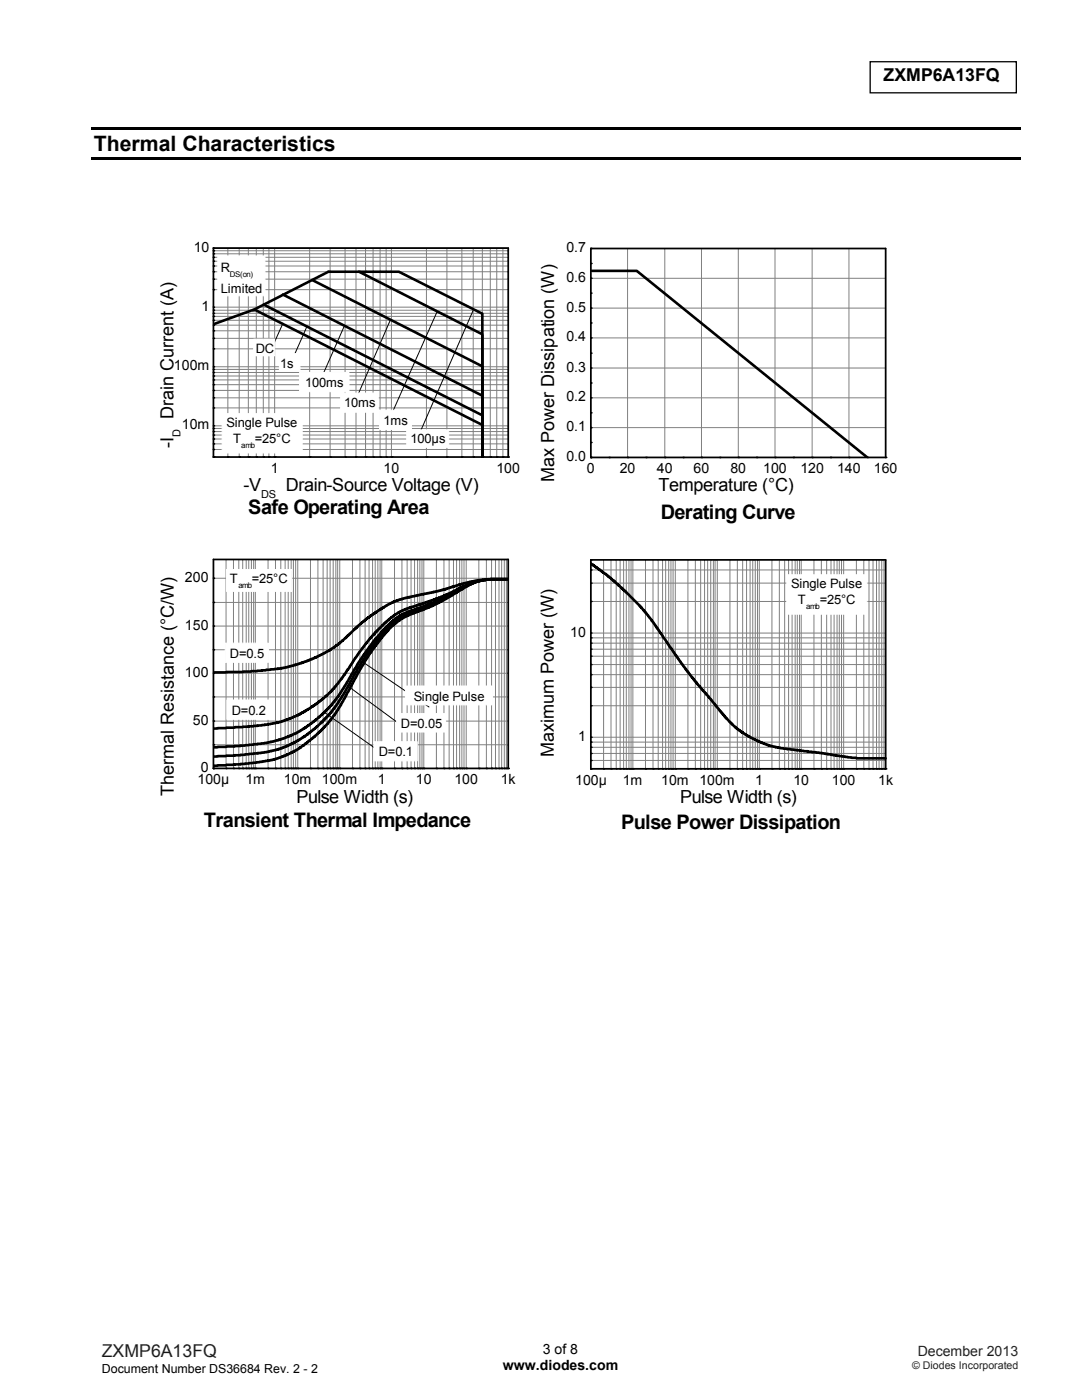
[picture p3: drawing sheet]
<svg xmlns="http://www.w3.org/2000/svg" width="216mm" height="279mm" viewBox="0 0 216 279" stroke-linecap="round" stroke-linejoin="round" font-family="sans-serif">
<path d="M173.6 12.3h29.2v6.2h-29.2z" fill="none" stroke="#000" stroke-width=".26"/>
<g fill="#000">
<path d="M18.2 25.4h185.5v.5h-185.5zM18.2 31.5h185.5v.5h-185.5z"/>
<circle cx="42.6" cy="50" r=".17"/>
<circle cx="42.6" cy="55.7" r=".17"/>
<circle cx="42.6" cy="54.2" r=".17"/>
<circle cx="42.6" cy="53.1" r=".17"/>
<circle cx="42.6" cy="51.4" r=".17"/>
<circle cx="42.6" cy="52.1" r=".17"/>
<circle cx="42.6" cy="57.8" r=".17"/>
<circle cx="42.6" cy="50.7" r=".17"/>
<circle cx="42.6" cy="49.5" r=".17"/>
<circle cx="42.6" cy="69.6" r=".17"/>
<circle cx="42.6" cy="76.8" r=".17"/>
<circle cx="42.6" cy="75" r=".17"/>
<circle cx="42.6" cy="74.3" r=".17"/>
<circle cx="42.6" cy="73.7" r=".17"/>
<circle cx="42.6" cy="66" r=".17"/>
<circle cx="42.6" cy="62.5" r=".17"/>
<circle cx="42.6" cy="64.9" r=".17"/>
<circle cx="42.6" cy="61.9" r=".17"/>
<circle cx="42.6" cy="79.4" r=".17"/>
<circle cx="42.6" cy="77.9" r=".17"/>
<circle cx="42.6" cy="75.8" r=".17"/>
<circle cx="42.6" cy="73.2" r=".17"/>
<circle cx="42.6" cy="61.3" r=".17"/>
<circle cx="42.6" cy="67.5" r=".17"/>
<circle cx="42.6" cy="63.9" r=".17"/>
<circle cx="42.6" cy="63.1" r=".17"/>
<circle cx="42.6" cy="91.2" r=".17"/>
<circle cx="42.6" cy="89.7" r=".17"/>
<circle cx="42.6" cy="87.6" r=".17"/>
<circle cx="42.6" cy="86.1" r=".17"/>
<circle cx="42.6" cy="88.6" r=".17"/>
<circle cx="42.6" cy="85.5" r=".17"/>
<circle cx="42.6" cy="85" r=".17"/>
<circle cx="42.6" cy="86.8" r=".17"/>
<circle cx="42.6" cy="81.4" r=".17"/>
<circle cx="45.5" cy="91.2" r=".17"/>
<circle cx="47.7" cy="91.2" r=".17"/>
<circle cx="49.6" cy="91.2" r=".17"/>
<circle cx="51.1" cy="91.2" r=".17"/>
<circle cx="52.5" cy="91.2" r=".17"/>
<circle cx="53.7" cy="91.2" r=".17"/>
<circle cx="54.8" cy="91.2" r=".17"/>
<circle cx="61.8" cy="91.2" r=".17"/>
<circle cx="65.9" cy="91.2" r=".17"/>
<circle cx="68.9" cy="91.2" r=".17"/>
<circle cx="71" cy="91.2" r=".17"/>
<circle cx="72.9" cy="91.2" r=".17"/>
<circle cx="74.4" cy="91.2" r=".17"/>
<circle cx="75.8" cy="91.2" r=".17"/>
<circle cx="77" cy="91.2" r=".17"/>
<circle cx="78.1" cy="91.2" r=".17"/>
<circle cx="85.1" cy="91.2" r=".17"/>
<circle cx="89.2" cy="91.2" r=".17"/>
<circle cx="92.2" cy="91.2" r=".17"/>
<circle cx="94.4" cy="91.2" r=".17"/>
<circle cx="96.2" cy="91.2" r=".17"/>
<circle cx="97.8" cy="91.2" r=".17"/>
<circle cx="99.1" cy="91.2" r=".17"/>
<circle cx="100.4" cy="91.2" r=".17"/>
<circle cx="101.4" cy="91.2" r=".17"/>
</g>
<g fill="none" stroke="#808080" stroke-width=".2">
<path d="M42.6 57.8h58.8M42.6 55.7h58.8M42.6 54.2h58.8M42.6 53.1h58.8M42.6 52.1h58.8M42.6 51.4h58.8M42.6 50.7h58.8M42.6 50h58.8M45.5 49.5v41.7M47.7 49.5v41.7M49.6 49.5v41.7M51.1 49.5v41.7"/>
<path d="M52.5 49.5v41.7M53.7 49.5v41.7M54.8 49.5v41.7M61.8 49.5v41.7M65.9 49.5v41.7M68.9 49.5v41.7M71 49.5v41.7M72.9 49.5v41.7M74.4 49.5v41.7M75.8 49.5v41.7M77 49.5v41.7M78.1 49.5v41.7"/>
<path d="M85.1 49.5v41.7M89.2 49.5v41.7M92.2 49.5v41.7M94.4 49.5v41.7M96.2 49.5v41.7M97.8 49.5v41.7M99.1 49.5v41.7M100.4 49.5v41.7M117.9 55.5h58.8M125.2 49.6v41.7M132.7 49.6v41.7M140 49.6v41.7"/>
<path d="M147.3 49.6v41.7M154.6 49.6v41.7M162.1 49.6v41.7M169.4 49.6v41.7M42.6 73.2h58.8M42.6 61.3h58.8M42.6 79.4h58.8M42.6 77.9h58.8M42.6 76.8h58.8M42.6 75.8h58.8M42.6 75h58.8M42.6 74.3h58.8"/>
<path d="M42.6 73.7h58.8M42.6 69.6h58.8M42.6 67.5h58.8M42.6 66h58.8M42.6 64.9h58.8M42.6 63.9h58.8M42.6 63.1h58.8M42.6 62.5h58.8M42.6 61.9h58.8M117.9 79.4h58.8M117.9 73.4h58.8M117.9 67.4h58.8"/>
<path d="M117.9 61.5h58.8M42.6 85h58.8M42.6 89.7h58.8M42.6 88.6h58.8M42.6 87.6h58.8M42.6 86.8h58.8M42.6 86.1h58.8M42.6 85.5h58.8M42.6 81.4h58.8M117.9 85.3h58.8M42.6 115.4h58.8M45.1 111.7v41.7"/>
<path d="M46.6 111.7v41.7M47.6 111.7v41.7M48.4 111.7v41.7M49.1 111.7v41.7M49.6 111.7v41.7M50.2 111.7v41.7M50.6 111.7v41.7M50.9 111.7v41.7M53.5 111.7v41.7M55 111.7v41.7M56 111.7v41.7M56.9 111.7v41.7"/>
<path d="M57.5 111.7v41.7M58.1 111.7v41.7M58.5 111.7v41.7M59 111.7v41.7M59.4 111.7v41.7M62 111.7v41.7M63.4 111.7v41.7M64.5 111.7v41.7M65.3 111.7v41.7M65.9 111.7v41.7M66.5 111.7v41.7M67 111.7v41.7"/>
<path d="M67.4 111.7v41.7M67.8 111.7v41.7M70.3 111.7v41.7M71.8 111.7v41.7M72.9 111.7v41.7M73.6 111.7v41.7M74.3 111.7v41.7M74.9 111.7v41.7M75.4 111.7v41.7M75.8 111.7v41.7M76.2 111.7v41.7M78.7 111.7v41.7"/>
<path d="M80.2 111.7v41.7M81.2 111.7v41.7M82 111.7v41.7M82.7 111.7v41.7M83.3 111.7v41.7M83.8 111.7v41.7M84.2 111.7v41.7M84.6 111.7v41.7M87.1 111.7v41.7M88.6 111.7v41.7M89.6 111.7v41.7M90.5 111.7v41.7"/>
<path d="M91.1 111.7v41.7M91.7 111.7v41.7M92.2 111.7v41.7M92.6 111.7v41.7M93 111.7v41.7M95.5 111.7v41.7M97 111.7v41.7M98.1 111.7v41.7M98.9 111.7v41.7M99.6 111.7v41.7M100.1 111.7v41.7M100.6 111.7v41.7"/>
<path d="M101 111.7v41.7M117.9 116.4h58.8M117.9 113.7h58.8M120.4 111.7v41.7M121.9 111.7v41.7M123 111.7v41.7M123.7 111.7v41.7M124.4 111.7v41.7M125 111.7v41.7M125.5 111.7v41.7M125.9 111.7v41.7M126.3 111.7v41.7"/>
<path d="M128.8 111.7v41.7M130.3 111.7v41.7M131.3 111.7v41.7M132.2 111.7v41.7M132.8 111.7v41.7M133.4 111.7v41.7M133.9 111.7v41.7M134.3 111.7v41.7M134.7 111.7v41.7M137.3 111.7v41.7M138.7 111.7v41.7M139.8 111.7v41.7"/>
<path d="M140.6 111.7v41.7M141.2 111.7v41.7M141.8 111.7v41.7M142.3 111.7v41.7M142.7 111.7v41.7M143.1 111.7v41.7M145.6 111.7v41.7M147.1 111.7v41.7M148.2 111.7v41.7M149 111.7v41.7M149.7 111.7v41.7M150.2 111.7v41.7"/>
<path d="M150.7 111.7v41.7M151.2 111.7v41.7M151.5 111.7v41.7M154 111.7v41.7M155.5 111.7v41.7M156.6 111.7v41.7M157.4 111.7v41.7M158.1 111.7v41.7M158.7 111.7v41.7M159.1 111.7v41.7M159.5 111.7v41.7M159.9 111.7v41.7"/>
<path d="M162.4 111.7v41.7M163.9 111.7v41.7M165 111.7v41.7M165.8 111.7v41.7M166.4 111.7v41.7M167 111.7v41.7M167.5 111.7v41.7M167.9 111.7v41.7M168.3 111.7v41.7M170.9 111.7v41.7M172.4 111.7v41.7M173.4 111.7v41.7"/>
<path d="M174.2 111.7v41.7M174.9 111.7v41.7M175.4 111.7v41.7M175.9 111.7v41.7M176.4 111.7v41.7M42.6 134.4h58.8M42.6 124.9h58.8M42.6 139.1h58.8M42.6 129.7h58.8M42.6 120.2h58.8M117.9 137.2h58.8M117.9 134.6h58.8"/>
<path d="M117.9 132.6h58.8M117.9 131h58.8M117.9 129.6h58.8M117.9 128.4h58.8M117.9 127.3h58.8M117.9 120h58.8M117.9 126.3h58.8M42.6 143.9h58.8M42.6 148.6h58.8M117.9 140.8h58.8M117.9 147.1h58.8M117.9 151.8h58.8"/>
<path d="M117.9 150.4h58.8M117.9 149.1h58.8M117.9 148.1h58.8"/>
</g>
<g fill="none" stroke="#000" stroke-width=".52">
<path d="M56.5 58.8l39.7 20.2v12.3M62.3 55.9l33.9 17.2v18.2M71.6 54.2l24.6 12.5v24.6M117.9 54.1h9.2l46 37.2M42.5 64.7l8.3-3 14.7-7.5h14.1l16.6 8.4v28.7M50.4 61.9h.6l45.2 22.9v6.5M52.6 60.8l43.6 22.1v8.4M101.4 115.6h-4.1l-3.2 .4-2.4 .6-3 1.1-7.2 1.5-2.9 .8-2.5 1.4-3.1 2.1-1.6 1.4-2.5 2.5-2.2 1.8-3.5 1.9-3.1 1.3-4 1-3.8 .5-3.9 .2-5.8 .1M101.4 115.6l-4.5 .1-2.8 .6-2 .9-3.6 1.8-3.3 1.2-4.2 1.3-2.2 1.2-1.7 1.3-3.3 3.4-2.1 2.7-3.4 5.2-2.2 2.7-3.4 2.8-2.9 1.8-3.8 1.5-2.5 .4v.1l-3.9 .4-7 .4M101.4 115.6h-3.6l-3 .5-2.5 1.1-4.2 2.4-3.9 1.6-3 .9-2.1 1.2-1.2 .9-1.2 1.3-3.1 3.6-2.1 3.1-3.4 5.9-2 2.7-3 2.8-3.2 2.3-3.1 1.4-3.6 1-5.2 .6-5.4 .2M101.4 115.6l-4.5 .1-2.4 .6-2.2 1-2.5 1.6-2.4 1.2-6.7 2.6-2.3 1.5-1.9 2-2.9 3.8-2.4 3.7-3.1 5.7-2 2.8-3.1 3.1-1.7 1.3-1.7 1.1-3.3 1.6-3.1 .8-5.2 .6-5.4 .3M101.4 115.6h-3.6l-2.8 .5-2.9 1.5-1 .7-3.4 1.9-3.1 1.4-2.9 1.1-1.4 .7-1.2 .7-2.1 2.1-3.4 4.4-2.2 3.8-3.3 6.3-2 2.9-1.4 1.6-2 1.9-3.5 2.6-2.9 1.4-2.8 .7-5.5 .7-5.4 .3"/>
<path d="M117.9 112.4l3.3 2.4 2 1.7 5.5 5.5 2.6 3.5 3.4 5.2 3.9 5.2 .3 .2 1.1 1.4 2 2.2 1.6 2.2 .4 .3 1.5 1.8 2.4 2.1h.2l1.2 .9 2.7 1.3 1.4 .5 2.4 .5 7.6 .9 7.6 1.1h5.7"/>
</g>
<path d="M42.6 49.5h58.8v41.7h-58.8z" fill="none" stroke="#000" stroke-width=".35"/>
<path d="M56.4 64.7l-2.5 5.4M61.2 65.3l-3.4 7.6M68.7 65.2l-5 11.2M77.8 64l-7.2 16.7M87.2 62.3l-9.3 20.9" fill="none" stroke="#000" stroke-width=".2"/>
<path d="M44.3 82.5h16v7.9h-16z" fill-rule="evenodd" fill="#fff" stroke="#fff" stroke-width=".2"/>
<g fill="#fff">
<path d="M45.2 83h14.1v2.8h-14.1z"/>
<path d="M46.5 86.1h1.7v2.9h-1.7z"/>
<path d="M48.2 88h2.7v1.8h-2.7z"/>
<path d="M50.9 86.1h7.1v2.9h-7.1z"/>
</g>
<g fill="#fff" stroke="#fff" stroke-width=".2">
<path d="M43.5 51.1h9.4v7.9h-9.4z" fill-rule="evenodd"/>
<path d="M81.2 85.8h8.3v3.5h-8.3z" fill-rule="evenodd"/>
</g>
<path d="M94.4 61.9l-10.9 25.1" fill="none" stroke="#000" stroke-width=".2"/>
<path d="M81.9 86.2h7v2.9h-7z" fill="#fff"/>
<path d="M75.7 81.9h6.4v3.8h-6.4z" fill-rule="evenodd" fill="#fff" stroke="#fff" stroke-width=".2"/>
<path d="M76.5 82.4h4.9v2.9h-4.9z" fill="#fff"/>
<path d="M68 78.4h7.5v3.9h-7.5z" fill-rule="evenodd" fill="#fff" stroke="#fff" stroke-width=".2"/>
<path d="M68.7 78.8h6.3v2.9h-6.3z" fill="#fff"/>
<path d="M59.8 74.3h9.8v3.9h-9.8z" fill-rule="evenodd" fill="#fff" stroke="#fff" stroke-width=".2"/>
<path d="M60.9 74.9h7.7v2.9h-7.7z" fill="#fff"/>
<path d="M55.8 70.6h4.1v3.5h-4.1z" fill-rule="evenodd" fill="#fff" stroke="#fff" stroke-width=".2"/>
<path d="M55.9 71.1h2.7v2.9h-2.7z" fill="#fff"/>
<path d="M50.6 67.7h4.2v3.3h-4.2z" fill-rule="evenodd" fill="#fff" stroke="#fff" stroke-width=".2"/>
<path d="M51 68.1h3.7v2.9h-3.7z" fill="#fff"/>
<g fill="#000">
<circle cx="117.9" cy="55.5" r=".17"/>
<circle cx="117.9" cy="52.6" r=".17"/>
<circle cx="117.9" cy="58.5" r=".17"/>
<circle cx="117.9" cy="49.6" r=".17"/>
<circle cx="117.9" cy="61.5" r=".17"/>
<circle cx="117.9" cy="76.4" r=".17"/>
<circle cx="117.9" cy="67.4" r=".17"/>
<circle cx="117.9" cy="79.4" r=".17"/>
<circle cx="117.9" cy="73.4" r=".17"/>
<circle cx="117.9" cy="70.5" r=".17"/>
<circle cx="117.9" cy="64.5" r=".17"/>
<circle cx="117.9" cy="91.3" r=".17"/>
<circle cx="117.9" cy="82.4" r=".17"/>
<circle cx="117.9" cy="88.3" r=".17"/>
<circle cx="117.9" cy="85.3" r=".17"/>
<circle cx="121.6" cy="91.3" r=".17"/>
<circle cx="125.2" cy="91.3" r=".17"/>
<circle cx="128.9" cy="91.3" r=".17"/>
<circle cx="132.7" cy="91.3" r=".17"/>
<circle cx="136.3" cy="91.3" r=".17"/>
<circle cx="140" cy="91.3" r=".17"/>
<circle cx="143.6" cy="91.3" r=".17"/>
<circle cx="147.3" cy="91.3" r=".17"/>
<circle cx="151" cy="91.3" r=".17"/>
<circle cx="154.6" cy="91.3" r=".17"/>
<circle cx="158.3" cy="91.3" r=".17"/>
<circle cx="162.1" cy="91.3" r=".17"/>
<circle cx="165.7" cy="91.3" r=".17"/>
<circle cx="169.4" cy="91.3" r=".17"/>
<circle cx="173.1" cy="91.3" r=".17"/>
<circle cx="176.7" cy="91.3" r=".17"/>
<circle cx="42.6" cy="115.4" r=".17"/>
<circle cx="42.6" cy="124.9" r=".17"/>
<circle cx="42.6" cy="120.2" r=".17"/>
<circle cx="42.6" cy="139.1" r=".17"/>
<circle cx="42.6" cy="134.4" r=".17"/>
<circle cx="42.6" cy="129.7" r=".17"/>
<circle cx="42.6" cy="153.4" r=".17"/>
<circle cx="42.6" cy="148.6" r=".17"/>
<circle cx="42.6" cy="143.9" r=".17"/>
<circle cx="45.1" cy="153.4" r=".17"/>
<circle cx="46.6" cy="153.4" r=".17"/>
<circle cx="47.6" cy="153.4" r=".17"/>
<circle cx="48.4" cy="153.4" r=".17"/>
<circle cx="49.1" cy="153.4" r=".17"/>
<circle cx="49.6" cy="153.4" r=".17"/>
<circle cx="50.2" cy="153.4" r=".17"/>
<circle cx="50.6" cy="153.4" r=".17"/>
<circle cx="50.9" cy="153.4" r=".17"/>
<circle cx="53.5" cy="153.4" r=".17"/>
<circle cx="55" cy="153.4" r=".17"/>
<circle cx="56" cy="153.4" r=".17"/>
<circle cx="56.9" cy="153.4" r=".17"/>
<circle cx="57.5" cy="153.4" r=".17"/>
<circle cx="58.1" cy="153.4" r=".17"/>
<circle cx="58.5" cy="153.4" r=".17"/>
<circle cx="59" cy="153.4" r=".17"/>
<circle cx="59.4" cy="153.4" r=".17"/>
<circle cx="62" cy="153.4" r=".17"/>
<circle cx="63.4" cy="153.4" r=".17"/>
<circle cx="64.5" cy="153.4" r=".17"/>
<circle cx="65.3" cy="153.4" r=".17"/>
<circle cx="65.9" cy="153.4" r=".17"/>
<circle cx="66.5" cy="153.4" r=".17"/>
<circle cx="67" cy="153.4" r=".17"/>
<circle cx="67.4" cy="153.4" r=".17"/>
<circle cx="67.8" cy="153.4" r=".17"/>
<circle cx="70.3" cy="153.4" r=".17"/>
<circle cx="71.8" cy="153.4" r=".17"/>
<circle cx="72.9" cy="153.4" r=".17"/>
<circle cx="73.6" cy="153.4" r=".17"/>
<circle cx="74.3" cy="153.4" r=".17"/>
<circle cx="74.9" cy="153.4" r=".17"/>
<circle cx="75.4" cy="153.4" r=".17"/>
<circle cx="75.8" cy="153.4" r=".17"/>
<circle cx="76.2" cy="153.4" r=".17"/>
<circle cx="78.7" cy="153.4" r=".17"/>
<circle cx="80.2" cy="153.4" r=".17"/>
<circle cx="81.2" cy="153.4" r=".17"/>
<circle cx="82" cy="153.4" r=".17"/>
<circle cx="82.7" cy="153.4" r=".17"/>
<circle cx="83.3" cy="153.4" r=".17"/>
<circle cx="83.8" cy="153.4" r=".17"/>
<circle cx="84.2" cy="153.4" r=".17"/>
<circle cx="84.6" cy="153.4" r=".17"/>
<circle cx="87.1" cy="153.4" r=".17"/>
<circle cx="88.6" cy="153.4" r=".17"/>
<circle cx="89.6" cy="153.4" r=".17"/>
<circle cx="90.5" cy="153.4" r=".17"/>
<circle cx="91.1" cy="153.4" r=".17"/>
<circle cx="91.7" cy="153.4" r=".17"/>
<circle cx="92.2" cy="153.4" r=".17"/>
<circle cx="92.6" cy="153.4" r=".17"/>
<circle cx="93" cy="153.4" r=".17"/>
<circle cx="95.5" cy="153.4" r=".17"/>
<circle cx="97" cy="153.4" r=".17"/>
<circle cx="98.1" cy="153.4" r=".17"/>
<circle cx="98.9" cy="153.4" r=".17"/>
<circle cx="99.6" cy="153.4" r=".17"/>
<circle cx="100.1" cy="153.4" r=".17"/>
<circle cx="100.6" cy="153.4" r=".17"/>
<circle cx="101" cy="153.4" r=".17"/>
<circle cx="101.4" cy="153.4" r=".17"/>
</g>
<path d="M117.9 49.6h58.8v41.7h-58.8zM42.6 111.7h58.8v41.7h-58.8z" fill="none" stroke="#000" stroke-width=".35"/>
<path d="M69.6 137.1l11.5 8.4M72.8 132.4l12.8 8.7" fill="none" stroke="#000" stroke-width=".2"/>
<path d="M45.2 113.7h13v4.3h-13z" fill-rule="evenodd" fill="#fff" stroke="#fff" stroke-width=".2"/>
<g fill="#fff">
<path d="M45.9 114h1.7v2.9h-1.7z"/>
<path d="M47.6 115.9h2.7v1.8h-2.7z"/>
<path d="M50.2 114h7.2v2.9h-7.2z"/>
</g>
<path d="M64.8 142.2l11.6 8.3" fill="none" stroke="#000" stroke-width=".2"/>
<path d="M44.9 128.4h8.7v3.8h-8.7z" fill-rule="evenodd" fill="#fff" stroke="#fff" stroke-width=".2"/>
<path d="M45.9 128.9h6.8v2.9h-6.8z" fill="#fff"/>
<path d="M45.3 139.7h8.6v3.9h-8.6z" fill-rule="evenodd" fill="#fff" stroke="#fff" stroke-width=".2"/>
<path d="M46.2 140.3h6.9v2.9h-6.9z" fill="#fff"/>
<path d="M74.6 148h8.6v3.8h-8.6z" fill-rule="evenodd" fill="#fff" stroke="#fff" stroke-width=".2"/>
<path d="M75.6 148.6h6.8v2.9h-6.8z" fill="#fff"/>
<path d="M80.9 136.9h17.4v3.8h-17.4z" fill-rule="evenodd" fill="#fff" stroke="#fff" stroke-width=".2"/>
<path d="M82.5 137.6h14.2v2.9h-14.2z" fill="#fff"/>
<path d="M79.1 142.4h9.8v3.7h-9.8z" fill-rule="evenodd" fill="#fff" stroke="#fff" stroke-width=".2"/>
<path d="M80 143h8.2v2.9h-8.2z" fill="#fff"/>
<g fill="#000">
<circle cx="117.9" cy="116.4" r=".17"/>
<circle cx="117.9" cy="113.7" r=".17"/>
<circle cx="117.9" cy="111.7" r=".17"/>
<circle cx="117.9" cy="134.6" r=".17"/>
<circle cx="117.9" cy="132.6" r=".17"/>
<circle cx="117.9" cy="128.4" r=".17"/>
<circle cx="117.9" cy="127.3" r=".17"/>
<circle cx="117.9" cy="120" r=".17"/>
<circle cx="117.9" cy="137.2" r=".17"/>
<circle cx="117.9" cy="131" r=".17"/>
<circle cx="117.9" cy="129.6" r=".17"/>
<circle cx="117.9" cy="126.3" r=".17"/>
<circle cx="117.9" cy="153.4" r=".17"/>
<circle cx="117.9" cy="151.8" r=".17"/>
<circle cx="117.9" cy="149.1" r=".17"/>
<circle cx="117.9" cy="147.1" r=".17"/>
<circle cx="117.9" cy="150.4" r=".17"/>
<circle cx="117.9" cy="148.1" r=".17"/>
<circle cx="117.9" cy="140.8" r=".17"/>
<circle cx="120.4" cy="153.4" r=".17"/>
<circle cx="121.9" cy="153.4" r=".17"/>
<circle cx="123" cy="153.4" r=".17"/>
<circle cx="123.7" cy="153.4" r=".17"/>
<circle cx="124.4" cy="153.4" r=".17"/>
<circle cx="125" cy="153.4" r=".17"/>
<circle cx="125.5" cy="153.4" r=".17"/>
<circle cx="125.9" cy="153.4" r=".17"/>
<circle cx="126.3" cy="153.4" r=".17"/>
<circle cx="128.8" cy="153.4" r=".17"/>
<circle cx="130.3" cy="153.4" r=".17"/>
<circle cx="131.3" cy="153.4" r=".17"/>
<circle cx="132.2" cy="153.4" r=".17"/>
<circle cx="132.8" cy="153.4" r=".17"/>
<circle cx="133.4" cy="153.4" r=".17"/>
<circle cx="133.9" cy="153.4" r=".17"/>
<circle cx="134.3" cy="153.4" r=".17"/>
<circle cx="134.7" cy="153.4" r=".17"/>
<circle cx="137.3" cy="153.4" r=".17"/>
<circle cx="138.7" cy="153.4" r=".17"/>
<circle cx="139.8" cy="153.4" r=".17"/>
<circle cx="140.6" cy="153.4" r=".17"/>
<circle cx="141.2" cy="153.4" r=".17"/>
<circle cx="141.8" cy="153.4" r=".17"/>
<circle cx="142.3" cy="153.4" r=".17"/>
<circle cx="142.7" cy="153.4" r=".17"/>
<circle cx="143.1" cy="153.4" r=".17"/>
<circle cx="145.6" cy="153.4" r=".17"/>
<circle cx="147.1" cy="153.4" r=".17"/>
<circle cx="148.2" cy="153.4" r=".17"/>
<circle cx="149" cy="153.4" r=".17"/>
<circle cx="149.7" cy="153.4" r=".17"/>
<circle cx="150.2" cy="153.4" r=".17"/>
<circle cx="150.7" cy="153.4" r=".17"/>
<circle cx="151.2" cy="153.4" r=".17"/>
<circle cx="151.5" cy="153.4" r=".17"/>
<circle cx="154" cy="153.4" r=".17"/>
<circle cx="155.5" cy="153.4" r=".17"/>
<circle cx="156.6" cy="153.4" r=".17"/>
<circle cx="157.4" cy="153.4" r=".17"/>
<circle cx="158.1" cy="153.4" r=".17"/>
<circle cx="158.7" cy="153.4" r=".17"/>
<circle cx="159.1" cy="153.4" r=".17"/>
<circle cx="159.5" cy="153.4" r=".17"/>
<circle cx="159.9" cy="153.4" r=".17"/>
<circle cx="162.4" cy="153.4" r=".17"/>
<circle cx="163.9" cy="153.4" r=".17"/>
<circle cx="165" cy="153.4" r=".17"/>
<circle cx="165.8" cy="153.4" r=".17"/>
<circle cx="166.4" cy="153.4" r=".17"/>
<circle cx="167" cy="153.4" r=".17"/>
<circle cx="167.5" cy="153.4" r=".17"/>
<circle cx="167.9" cy="153.4" r=".17"/>
<circle cx="168.3" cy="153.4" r=".17"/>
<circle cx="170.9" cy="153.4" r=".17"/>
<circle cx="172.4" cy="153.4" r=".17"/>
<circle cx="173.4" cy="153.4" r=".17"/>
<circle cx="174.2" cy="153.4" r=".17"/>
<circle cx="174.9" cy="153.4" r=".17"/>
<circle cx="175.4" cy="153.4" r=".17"/>
<circle cx="175.9" cy="153.4" r=".17"/>
<circle cx="176.4" cy="153.4" r=".17"/>
<circle cx="176.7" cy="153.4" r=".17"/>
</g>
<path d="M117.9 111.7h58.8v41.7h-58.8z" fill="none" stroke="#000" stroke-width=".35"/>
<path d="M157 114.7h16v7.9h-16z" fill-rule="evenodd" fill="#fff" stroke="#fff" stroke-width=".2"/>
<g fill="#fff">
<path d="M157.9 115.1h14.1v2.9h-14.1z"/>
<path d="M159.2 118.3h1.6v2.8h-1.6z"/>
<path d="M160.8 120.2h2.8v1.8h-2.8z"/>
<path d="M163.6 118.3h7.1v2.8h-7.1z"/>
</g>
<text font-size="4.2" x="18.7" y="30.2">Thermal Characteristics</text>
<g font-size="4">
<text x="49.6" y="102.7">Safe Operating Area</text>
<text x="131.9" y="103.6">Derating Curve</text>
<text x="40.7" y="165">Transient Thermal Impedance</text>
<text x="123.9" y="165.5">Pulse Power Dissipation</text>
</g>
<g font-size="3.6">
<text x="34.6" y="83.7" transform="rotate(-90 34.6 83.7)">Drain Current (A)</text>
<text x="34.6" y="89.4" transform="rotate(-90 34.6 89.4)">-I</text>
<text x="48.6" y="97.9">-V</text>
<text x="57.1" y="97.9">Drain-Source Voltage (V)</text>
<text x="110.6" y="96.2" transform="rotate(-90 110.6 96.2)">Max Power Dissipation (W)</text>
<text x="131.4" y="98">Temperature (°C)</text>
<text x="110.5" y="151.1" transform="rotate(-90 110.5 151.1)">Maximum Power (W)</text>
<text x="34.7" y="158.9" transform="rotate(-90 34.7 158.9)">Thermal Resistance (°C/W)</text>
<text x="59.2" y="160.3">Pulse Width (s)</text>
<text x="135.7" y="160.3">Pulse Width (s)</text>
</g>
<text font-size="3.5" x="176.3" y="16.3">ZXMP6A13FQ</text>
<text font-size="3.5" fill="#231f20" x="20.3" y="270.9">ZXMP6A13FQ</text>
<g font-size="2.8">
<text x="38.7" y="50.2">10</text>
<text x="113" y="50.3">0.7</text>
<text x="113" y="56.2">0.6</text>
<text x="40.2" y="62">1</text>
<text x="113" y="62.2">0.5</text>
<text x="113" y="68.1">0.4</text>
<text x="34.7" y="73.9">100m</text>
<text x="113" y="74.1">0.3</text>
<text x="113" y="80.1">0.2</text>
<text x="36.3" y="85.7">10m</text>
<text x="113" y="86">0.1</text>
<text x="54" y="94.3">1</text>
<text x="76.5" y="94.3">10</text>
<text x="99" y="94.3">100</text>
<text x="113" y="92">0.0</text>
<text x="117.1" y="94.4">0</text>
<text x="123.7" y="94.4">20</text>
<text x="131.1" y="94.4">40</text>
<text x="138.4" y="94.4">60</text>
<text x="145.7" y="94.4">80</text>
<text x="152.3" y="94.4">100</text>
<text x="159.7" y="94.4">120</text>
<text x="167" y="94.4">140</text>
<text x="174.4" y="94.4">160</text>
<text x="36.9" y="116.1">200</text>
<text x="36.9" y="125.6">150</text>
<text x="113.8" y="127">10</text>
<text x="36.9" y="135.1">100</text>
<text x="38.5" y="144.6">50</text>
<text x="115.4" y="147.8">1</text>
<text x="40" y="154.1">0</text>
<text x="39.4" y="156.5">100µ</text>
<text x="49" y="156.5">1m</text>
<text x="56.6" y="156.5">10m</text>
<text x="64.2" y="156.5">100m</text>
<text x="75.4" y="156.5">1</text>
<text x="83" y="156.5">10</text>
<text x="90.7" y="156.5">100</text>
<text x="99.9" y="156.5">1k</text>
<text x="114.8" y="156.6">100µ</text>
<text x="124.3" y="156.6">1m</text>
<text x="132" y="156.6">10m</text>
<text x="139.5" y="156.6">100m</text>
<text x="150.7" y="156.6">1</text>
<text x="158.3" y="156.6">10</text>
<text x="166" y="156.6">100</text>
<text x="175.2" y="156.6">1k</text>
<text x="100.3" y="273.5">www.diodes.com</text>
<text x="108.3" y="270.2">3 of 8</text>
</g>
<text font-size="2.8" fill="#231f20" x="183.1" y="270.6">December 2013</text>
<g font-size="2.6">
<text x="44.1" y="54.3">R</text>
<text x="44.1" y="58.4">Limited</text>
<text x="51" y="70.4">DC</text>
<text x="55.9" y="73.4">1s</text>
<text x="60.9" y="77.2">100ms</text>
<text x="68.7" y="81.2">10ms</text>
<text x="45.2" y="85.3">Single Pulse</text>
<text x="46.5" y="88.4">T</text>
<text x="50.9" y="88.4">=25°C</text>
<text x="76.5" y="84.7">1ms</text>
<text x="81.9" y="88.5">100µs</text>
<text x="45.9" y="116.3">T</text>
<text x="50.2" y="116.3">=25°C</text>
<text x="157.9" y="117.4">Single Pulse</text>
<text x="159.2" y="120.6">T</text>
<text x="163.6" y="120.6">=25°C</text>
<text x="45.9" y="131.2">D=0.5</text>
<text x="46.2" y="142.6">D=0.2</text>
<text x="82.5" y="139.9">Single Pulse</text>
<text x="80" y="145.3">D=0.05</text>
<text x="75.6" y="150.9">D=0.1</text>
</g>
<text font-size="2.5" x="20.3" y="274">Document Number DS36684 Rev. 2 - 2</text>
<g font-size="2.2">
<text x="36" y="87.2" transform="rotate(-90 36 87.2)">D</text>
<text x="52.1" y="99.3">DS</text>
</g>
<text font-size="2.1" fill="#231f20" x="182" y="273.2">© Diodes Incorporated</text>
<g font-size="1.6">
<text x="45.9" y="55.4">DS(on)</text>
<text x="48.2" y="89.5">amb</text>
<text x="47.6" y="117.3">amb</text>
<text x="160.8" y="121.6">amb</text>
</g>
</svg>
